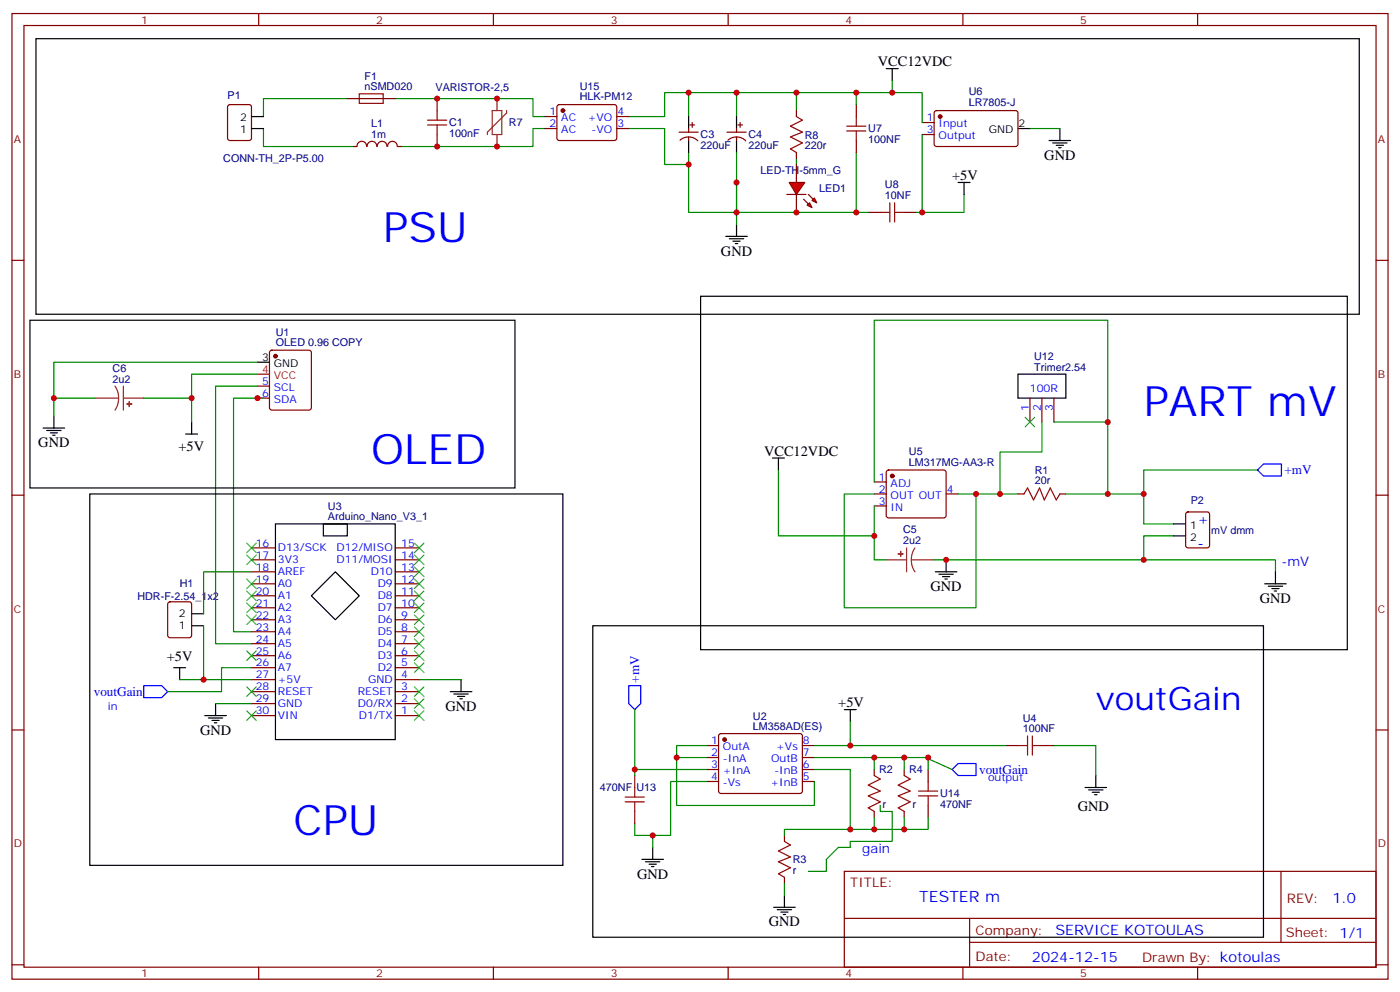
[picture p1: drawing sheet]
<svg xmlns="http://www.w3.org/2000/svg" width="412mm" height="292mm" viewBox="0 0 412 292" stroke-linecap="round" stroke-linejoin="round" font-family="sans-serif">
<g fill="none" stroke="#870000" stroke-width=".35">
<path d="M3.5 4h405.4v284.3h-405.4zM7.1 7.5h398.2v277.3h-398.2zM76.2 4v3.5M145.3 4v3.5M214.5 4v3.5M283.6 4v3.5M352.8 4v3.5M108 43.1a1.41 1.41 0 0 0-1.4-1.5 1.41 1.41 0 0 0-1.4 1.5h-1.1M108.2 43.1a1.41 1.41 0 0 1 1.4-1.5 1.41 1.41 0 0 1 1.4 1.5M111.1 43.1a1.41 1.41 0 0 1 1.5-1.5 1.41 1.41 0 0 1 1.4 1.5M114.2 43.1a1.41 1.41 0 0 1 1.4-1.5 1.41 1.41 0 0 1 1.4 1.5M117.1 43.1h1.1"/>
<path d="M3.5 76.7h3.6M405.3 76.7h3.6M3.5 145.8h3.6M405.3 145.8h3.6M3.5 214.9h3.6M405.3 214.9h3.6M248.7 256.6h156.6v28.2h-156.6zM377.3 256.6v20.9M248.7 270.4h156.5M285.6 277.5h119.6M285.6 270.4v14.1M3.5 284.1h3.6"/>
<path d="M76.2 284.8v3.5M145.3 284.8v3.5M214.5 284.8v3.5M283.6 284.8v3.5M352.8 284.8v3.5M405.3 284.1h3.6"/>
</g>
<path d="M77.6 37.9v5.2h26.5M118.2 43.1h10.6M234.6 46.7v1.7" fill="none" stroke="#008700" stroke-width=".35"/>
<g fill="#f00" stroke="#870000" stroke-width=".35">
<path d="M232.5 53.7h4.6l-2.5 3.6z"/>
<path d="M231.8 57.3h5.6z"/>
</g>
<g fill="#870000" stroke="#870000" stroke-width=".35">
<path d="M238.1 57.3l1.4 1.4z"/>
<path d="M236.7 58.7l1.4 1.4z"/>
</g>
<g fill="#f00" stroke="#870000" stroke-width=".35">
<path d="M239.2 59l.7-.7 .7 1.4z"/>
<path d="M237.8 60.4l.7-.7 .7 1.4z"/>
</g>
<g fill="none" stroke="#870000" stroke-width=".35">
<path d="M67.3 31l.4-.2h5.7l.6 .4 .1 9.5-.5 .6-5.9 .1-.6-.5-.1-9.4zM102.3 29h14.1M128.8 29v3.6M128.8 39.6v3.5M160.5 34.3h3.5M160.5 37.9h3.5M164.3 31l.4-.2 16.5 .1 .5 .6-.1 9.4-.6 .5-16.5-.1-.5-.6v-9.2zM181.7 34.3h3.5M181.7 37.9h3.5M200 38.9h5.7M202.8 37.9v1M203.2 36.8h1.4"/>
<path d="M203.9 36.1v1.4M214.1 38.9h5.7M217 37.9v1M217.3 36.8h1.4M218 36.1v1.4M234.6 32.6v1.7M252.2 30.8v3.5M271.6 39.6h3.6M271.6 36.1h3.6M275.4 32.8l.5-.2h23.5l.5 .7-.1 9.4-.6 .4h-23.6l-.4-.7v-9.1zM200.3 41.3a3.8 3.8 0 0 1 5.3 .2M202.8 40.3v1.1"/>
<path d="M214.4 41.3a3.8 3.8 0 0 1 5.3 .2M217 40.3v1.1M234.6 44.9v1.8M234.6 48.4v5.3M234.6 57.3v5.2M252.2 41.4v3.5M255.8 62.5h3.5M266.3 62.5h3.6M75.8 113.7h3.6M75.8 117.2h3.6M79.6 103.3l.5-.2h10.9l.5 .2 .2 .5v16.3l-.2 .4-.5 .3h-10.9l-.5-.3-.2-.4v-16.3zM303.4 117.2v7.1"/>
<path d="M306.9 117.2v7.1M310.4 117.2v7.1M261.3 138.6l.5-.2h16.2l.5 .2 .2 .5v12.7l-.2 .5-.5 .2h-16.2l-.5-.2-.2-.5v-12.7zM257.5 141.9h3.6M257.5 145.5h3.6M257.5 149h3.6M278.7 145.5h3.5M299.9 145.5h1.7M312.2 145.5h1.8M349.5 150.9l.5-.2h5.6l.7 .5v9.4l-.5 .7h-5.8l-.7-.4-.1-9.5zM49.6 177.4l.5-.2h5.6l.7 .4v9.5l-.4 .6-5.9 .1-.7-.5v-9.4zM74.1 179h7"/>
<path d="M74.1 175.4h7M74.1 171.9h7M74.1 168.4h7M74.1 164.9h7M74.1 161.3h7M116.4 179h7.1M116.4 175.4h7.1M116.4 171.9h7.1M116.4 168.4h7.1M116.4 164.9h7.1M116.4 161.3h7.1M74.1 196.6h7"/>
<path d="M74.1 193.1h7M74.1 189.5h7M74.1 186h7M74.1 182.5h7M116.4 196.6h7.1M116.4 193.1h7.1M116.4 189.5h7.1M116.4 186h7.1M116.4 182.5h7.1M74.1 210.7h7M74.1 207.2h7M74.1 203.7h7"/>
<path d="M74.1 200.1h7M116.4 210.7h7.1M116.4 207.2h7.1M116.4 203.7h7.1M116.4 200.1h7.1M208.1 219.5h3.6M211.9 216.2l.5-.2h23.3l.5 .2 .2 .5-.1 16.5-.6 .4h-23.6l-.4-.7v-16.2zM236.4 219.5h3.5M296.3 219.5h3.6M306.9 219.5h3.5M187 228.4v3.5M187 238.9v3.6"/>
<path d="M208.1 223.1h3.6M208.1 226.6h3.6M208.1 230.1h3.6M236.4 223.1h3.5M236.4 226.6h3.5M236.4 230.1h3.5M257.5 226.6v1.8M257.5 238.9v1.8M266.3 226.6v1.8M266.3 238.9v1.8M273.4 226.6v3.5M273.4 237.2v3.5"/>
<path d="M231.1 246v1.8M231.1 258.3v1.8"/>
</g>
<g fill="none" stroke="#008700" stroke-width=".35">
<path d="M102.3 29h-24.7v5.3M116.4 29h40.6v5.3h3.5M160.5 37.9h-3.5v5.2h-28.2M185.2 37.9h10.6v10.5h7v-3.5M202.8 34.3v-7h14.2v7M202.8 27.3h-7v7h-10.6M217 27.3h17.6v5.3M234.6 27.3h37v8.8M252.2 27.3v3.5M262.8 23.7v3.6M271.6 39.6v22.9h-1.7M303.4 37.9h8.8"/>
<path d="M217 44.9v17.6h-14.2v-14.1M252.2 44.9v17.6h-35.2v-8.8M284 57.3v5.2h-12.4M217 62.5v3.6M252.2 62.5h3.6M15.9 117.2h12.3M42.3 117.2h14.1M75.8 110.2h-19.4v14.1M75.8 106.6h-59.9v15.9M75.8 113.7h-12.3v75.8h10.6M77.6 117.2h-8.8v68.8h5.3M229.3 138.4v19.4h28.2v-8.8"/>
<path d="M306.9 124.3v8.8h-12.3v12.4M310.4 124.3h15.9v21.2M326.3 124.3v-30h-68.8v47.6M370.4 138.4h-33.5v7.1M257.5 145.5h-8.8v33.5h38.8v-33.5h-5.3M257.5 157.8v7.1h3.6M287.5 145.5h12.4M314 145.5h22.9v8.8h8.8M345.7 157.8h-8.8v7.1h-61.7M74.1 168.4h-14.1v12.3M336.9 164.9h38.8v3.5M60 184.3v15.8"/>
<path d="M74.1 196.6h-8.8v7.1h-15.9M52.9 200.1h21.2M63.5 207.2h10.6M123.5 200.1h12.3M187 209v17.6M208.1 219.5h-8.8v3.6h8.8M250.5 212.5v7h-10.6M250.5 219.5h45.8M310.4 219.5h12.4v8.9M199.3 223.1v14.1h40.6v-7.1M208.1 230.1h-10.5v15.9h-10.6v-3.5M208.1 226.6h-21.1v1.8"/>
<path d="M239.9 226.6h10.6v17.6h7v-3.5M239.9 223.1h17.6v3.5M257.5 223.1h15.9v3.5M259.3 237.2v1.7h3.5v8.9h-12.3v1.7h-3.6l-3.5 3.5v3.6h-5.3M266.3 223.1v3.5M273.4 223.1v.3l7.1 3.2M192.3 246v3.5M250.5 244.2h-19.4v1.8M266.3 240.7v3.5M273.4 240.7v3.5h-15.9M231.1 260.1v3.5"/>
</g>
<g fill="none" stroke="#a10000" stroke-width=".35">
<path d="M105.8 27.6h7.1v2.8h-7.1zM125.9 36.8h5.7M125.9 35.4h5.7M128.8 32.6v2.8M128.8 36.8v2.8M234.6 34.3l1.8 1.1-3.6 1.7 3.6 1.8-3.6 1.4 3.6 1.8-3.6 1.8 1.8 1M249.4 37.1h5.7M249.4 38.6h5.7M252.2 34.3v2.8M252.2 38.6v2.8M262.1 59.7v5.7M263.5 59.7v5.7"/>
<path d="M259.3 62.5h2.8M263.5 62.5h2.8M301.6 145.5l1.1-1.8 1.7 3.5 1.8-3.5 1.4 3.5 1.8-3.5 1.7 3.5 1.1-1.7M299.9 219.5h2.8M302.7 216.7v5.7M304.1 219.5h2.8M304.1 216.7v5.7M184.1 234.7h5.7M184.1 236.1h5.7M187 231.9v2.8M187 236.1v2.8M257.5 228.4l1.8 1-3.5 1.8 3.5 1.7-3.5 1.5 3.5 1.7-3.5 1.8 1.7 1"/>
<path d="M266.3 228.4l1.8 1-3.5 1.8 3.5 1.7-3.5 1.5 3.5 1.7-3.5 1.8 1.7 1M270.6 234.4h5.6M270.6 232.9h5.6M273.4 230.1v2.8M273.4 234.4v2.8M231.1 247.8l1.7 1-3.5 1.8 3.5 1.7-3.5 1.5 3.5 1.7-3.5 1.8 1.8 1"/>
</g>
<g fill="none" stroke="#8c2424" stroke-width=".35">
<path d="M145 32.6h2.8v7h-2.8zM146.4 29v3.6M146.4 39.6v3.5M149.2 32.6v.7l-5.6 5.6v.7M28.2 117.2h6.7M33.9 113.7l.8 1.7 .2 1.8M34.9 117.2l-.2 1.9-.8 1.7M36.3 117.2h6M36.3 113.7v7.1M261.1 164.9h6M267.1 161.3v7.1M268.5 164.9l.2 1.8 .8 1.7"/>
<path d="M268.5 164.9h6.7M269.5 161.3l-.8 1.7-.2 1.9"/>
</g>
<g fill="none" stroke="#000" stroke-width=".35">
<path d="M10.6 11.4h389.8v81.1h-389.8zM74.1 37.9h3.5M74.1 34.3h3.5M202.8 34.3v3.6M217 34.3v3.6M261.1 20.2h3.5M262.8 20.2v3.5M299.9 37.9h3.5M312.2 37.9v3.5M202.8 41.4v3.5M217 41.4v3.5M282.2 53.7h3.6"/>
<path d="M284 53.7v3.6M309 41.4h6.4M310.1 42.1h4.2M311.1 42.8h2.2M311.9 43.5h.7M213.8 69.6h6.3M214.8 70.3h4.3M215.9 71h2.1M216.6 71.7h.7M217 66.1v3.5M8.8 94.3h142.9v49.4h-142.9zM206.4 87.2h190.5v104.1h-190.5z"/>
<path d="M75.8 106.6h3.6M299.9 110.2h14.1v7h-14.1zM12.7 126h6.3M13.8 126.8h4.2M14.8 127.5h2.1M15.5 128.2h.7M15.9 122.5v3.5M54.7 127.8h3.5M56.4 124.3v3.5M227.5 134.9h3.6M229.3 134.9v3.5M26.5 145.5h139.3v109.3h-139.3z"/>
<path d="M81.1 154.3h35.3v63.5h-35.3zM95.2 154.3h7.1v3.5h-7.1zM345.7 154.3h3.5M345.7 157.8h3.5M91.7 175.4l7.1-7 7 7-7 7.1zM275.5 168.4h6.4M276.6 169.1h4.2M277.6 169.8h2.2M278.3 170.5h.7M278.7 164.9v3.5M372.5 171.9h6.4M373.6 172.6h4.2"/>
<path d="M374.6 173.3h2.2M375.4 174h.7M375.7 168.4v3.5M51.2 196.6h3.5M52.9 196.6v3.5M56.4 184.3h3.6M56.4 180.7h3.6M174.6 184.3h197.6v91.7h-197.6zM60.3 210.7h6.4M61.4 211.4h4.2M62.4 212.1h2.2M63.1 212.8h.8"/>
<path d="M63.5 207.2v3.5M132.6 203.7h6.4M133.7 204.4h4.2M134.8 205.1h2.1M135.5 205.8h.7M135.8 200.1v3.6M248.7 209h3.5M250.5 209v3.5M319.6 231.9h6.4M320.7 232.6h4.2M321.7 233.3h2.1M322.4 234h.7"/>
<path d="M322.8 228.4v3.5M189.1 253h6.3M190.1 253.8h4.3M191.2 254.5h2.1M191.9 255.2h.7M192.3 249.5v3.5M227.9 267.2h6.3M229 267.9h4.2M230 268.6h2.1M230.7 269.3h.7M231.1 263.6v3.6"/>
</g>
<g fill="#870000" stroke="#870000" stroke-width=".35">
<circle cx="81.1" cy="104.9" r=".53"/>
<circle cx="213.4" cy="217.8" r=".53"/>
<circle cx="276.9" cy="34.3" r=".53"/>
<circle cx="262.8" cy="140.2" r=".53"/>
<circle cx="165.8" cy="32.6" r=".53"/>
</g>
<path d="M75.8 110.2h3.6" fill="none" stroke="#f00" stroke-width=".35"/>
<g fill="#8c2424" stroke="#8c2424" stroke-width=".35">
<path d="M265.3 162.4v1.4z"/>
<path d="M264.6 163.1h1.4z"/>
<path d="M38.1 118.3v1.4z"/>
<path d="M37.4 119h1.4z"/>
</g>
<g fill="none" stroke="#3c3" stroke-width=".35">
<path d="M302 122.9l2.8 2.8M304.8 122.9l-2.8 2.8M72.7 159.9l2.8 2.8M75.5 159.9l-2.8 2.8M122.1 159.9l2.8 2.8M124.9 159.9l-2.8 2.8M72.7 163.4l2.8 2.9M72.7 170.5l2.8 2.8M72.7 174l2.8 2.8M72.7 177.6l2.8 2.8M75.5 163.4l-2.8 2.9M75.5 170.5l-2.8 2.8"/>
<path d="M75.5 174l-2.8 2.8M75.5 177.6l-2.8 2.8M122.1 177.6l2.8 2.8M122.1 174l2.8 2.8M122.1 170.5l2.8 2.8M122.1 167l2.8 2.8M122.1 163.4l2.8 2.9M124.9 177.6l-2.8 2.8M124.9 174l-2.8 2.8M124.9 170.5l-2.8 2.8M124.9 167l-2.8 2.8M124.9 163.4l-2.8 2.9"/>
<path d="M72.7 181.1l2.8 2.8M72.7 191.7l2.8 2.8M75.5 181.1l-2.8 2.8M75.5 191.7l-2.8 2.8M122.1 195.2l2.8 2.8M122.1 191.7l2.8 2.8M122.1 188.1l2.8 2.9M122.1 184.6l2.8 2.8M122.1 181.1l2.8 2.8M124.9 195.2l-2.8 2.8M124.9 191.7l-2.8 2.8M124.9 188.1l-2.8 2.9"/>
<path d="M124.9 184.6l-2.8 2.8M124.9 181.1l-2.8 2.8M72.7 209.3l2.8 2.8M72.7 202.2l2.8 2.9M75.5 209.3l-2.8 2.8M75.5 202.2l-2.8 2.9M122.1 202.2l2.8 2.9M122.1 205.8l2.8 2.8M122.1 209.3l2.8 2.8M124.9 202.2l-2.8 2.9M124.9 205.8l-2.8 2.8M124.9 209.3l-2.8 2.8"/>
</g>
<path d="M370.4 138.4l1.8-1.8h5.3v3.6h-5.3zM42.3 201.9h5.3l1.8 1.8-1.8 1.7h-5.3zM185.2 201.9h3.5v5.3l-1.7 1.8-1.8-1.8zM282.2 224.8h5.3v3.6h-5.3l-1.7-1.8z" fill="none" stroke="#00f" stroke-width=".35"/>
<g fill="#c00">
<circle cx="217" cy="27.3" r=".88"/>
<circle cx="202.8" cy="48.4" r=".88"/>
<circle cx="217" cy="53.7" r=".88"/>
<circle cx="217" cy="62.5" r=".88"/>
<circle cx="202.8" cy="27.3" r=".88"/>
<circle cx="234.6" cy="27.3" r=".88"/>
<circle cx="252.2" cy="27.3" r=".88"/>
<circle cx="234.6" cy="62.5" r=".88"/>
<circle cx="252.2" cy="62.5" r=".88"/>
<circle cx="271.6" cy="62.5" r=".88"/>
<circle cx="60" cy="200.1" r=".88"/>
<circle cx="75.8" cy="117.2" r=".88"/>
<circle cx="250.5" cy="219.5" r=".88"/>
<circle cx="287.5" cy="145.5" r=".88"/>
<circle cx="326.3" cy="145.5" r=".88"/>
<circle cx="294.6" cy="145.5" r=".88"/>
<circle cx="326.3" cy="124.3" r=".88"/>
<circle cx="257.5" cy="157.8" r=".88"/>
<circle cx="278.7" cy="164.9" r=".88"/>
<circle cx="56.4" cy="117.2" r=".88"/>
<circle cx="15.9" cy="117.2" r=".88"/>
<circle cx="192.3" cy="246" r=".88"/>
<circle cx="336.9" cy="145.5" r=".88"/>
<circle cx="187" cy="226.6" r=".88"/>
<circle cx="336.9" cy="164.9" r=".88"/>
<circle cx="257.5" cy="223.1" r=".88"/>
<circle cx="257.5" cy="244.2" r=".88"/>
<circle cx="199.3" cy="223.1" r=".88"/>
<circle cx="250.5" cy="244.2" r=".88"/>
<circle cx="273.4" cy="223.1" r=".88"/>
<circle cx="266.3" cy="244.2" r=".88"/>
<circle cx="266.3" cy="223.1" r=".88"/>
<circle cx="146.4" cy="43.1" r=".88"/>
<circle cx="146.4" cy="29" r=".88"/>
<circle cx="128.8" cy="43.1" r=".88"/>
<circle cx="128.8" cy="29" r=".88"/>
<circle cx="262.8" cy="27.3" r=".88"/>
</g>
<g font-size="12.3" fill="#00f">
<text x="112.9" y="71.4">PSU</text>
<text x="336.9" y="122.5">PART mV</text>
<text x="109.4" y="136.6">OLED</text>
<text x="86.4" y="246">CPU</text>
</g>
<text font-size="9.5" fill="#00f" x="322.8" y="209">voutGain</text>
<text font-size="4.6" fill="#00f" x="270.8" y="265.6">TESTER m</text>
<g font-size="4.2">
<text x="258.6" y="19.5">VCC12VDC</text>
<text x="307.6" y="47">GND</text>
<text x="280.5" y="53">+5V</text>
<text x="212.4" y="75.2">GND</text>
<text x="11.3" y="131.7">GND</text>
<text x="52.6" y="132.8">+5V</text>
<text x="225.1" y="134.2">VCC12VDC</text>
<text x="274.1" y="174">GND</text>
<text x="371.1" y="177.6">GND</text>
<text x="49.1" y="194.6">+5V</text>
<text x="131.2" y="209.3">GND</text>
<text x="246.9" y="208.2">+5V</text>
<text x="58.9" y="216.4">GND</text>
<text x="317.5" y="238.9">GND</text>
<text x="187.7" y="258.7">GND</text>
<text x="226.5" y="272.8">GND</text>
</g>
<g font-size="4.2" fill="#00f">
<text x="352.8" y="154.3">+</text>
<text x="352.8" y="161.3">-</text>
<text x="392.5" y="265.8">1.0</text>
<text x="310.9" y="275.4">SERVICE KOTOULAS</text>
<text x="304" y="283.2">2024-12-15</text>
</g>
<g font-size="3.9" fill="#00f">
<text x="378.4" y="139.7">+mV</text>
<text x="377.5" y="166.6">-mV</text>
<text x="188.2" y="201" transform="rotate(-90 188.2 201)">+mV</text>
<text x="27.6" y="204.9">voutGain</text>
<text x="288.4" y="227.9">voutGain</text>
<text x="254" y="251.3">gain</text>
</g>
<g font-size="3.9" fill="#800">
<text x="250.5" y="261.2">TITLE:</text>
<text x="379.1" y="265.8">REV:</text>
<text x="287.4" y="275.4">Company:</text>
<text x="378.7" y="276">Sheet: 1/1</text>
<text x="287.4" y="283">Date:</text>
<text x="336.4" y="283.1">Drawn By: kotoulas</text>
</g>
<g font-size="3.2" fill="#800">
<text x="41.6" y="7">1</text>
<text x="110.8" y="7">2</text>
<text x="179.9" y="7">3</text>
<text x="249.1" y="7">4</text>
<text x="318.2" y="7">5</text>
<text x="4.1" y="42.1">A</text>
<text x="405.9" y="42.1">A</text>
<text x="4.1" y="111.2">B</text>
<text x="405.9" y="111.2">B</text>
<text x="4.1" y="180.4">C</text>
<text x="405.9" y="180.4">C</text>
<text x="4.1" y="249.5">D</text>
<text x="405.9" y="249.5">D</text>
<text x="41.6" y="287.8">1</text>
<text x="110.8" y="287.8">2</text>
<text x="179.9" y="287.8">3</text>
<text x="249.1" y="287.8">4</text>
<text x="318.2" y="287.8">5</text>
</g>
<g font-size="3.2" fill="#000080">
<text x="107.4" y="23.5">F1</text>
<text x="67" y="29">P1</text>
<text x="107.4" y="26.6">nSMD020</text>
<text x="128.3" y="26.7">VARISTOR-2,5</text>
<text x="170.8" y="29.6">HLK-PM12</text>
<text x="170.8" y="26.4">U15</text>
<text x="285.4" y="28.1">U6</text>
<text x="285.4" y="31.3">LR7805-J</text>
<text x="109.3" y="40.6">1m</text>
<text x="109.3" y="37.4">L1</text>
<text x="132.3" y="40.4">100nF</text>
<text x="132.3" y="37.2">C1</text>
<text x="149.9" y="37.2">R7</text>
<text x="206.4" y="40.8">C3</text>
<text x="220.5" y="40.8">C4</text>
<text x="237.1" y="40.8">R8</text>
<text x="255.8" y="39">U7</text>
<text x="65.8" y="47.7">CONN-TH_2P-P5.00</text>
<text x="206.4" y="44">220uF</text>
<text x="220.5" y="44">220uF</text>
<text x="237.1" y="43.9">220r</text>
<text x="255.8" y="42.2">100NF</text>
<text x="224" y="51.4">LED-TH-5mm_G</text>
<text x="241.3" y="56.6">LED1</text>
<text x="260.7" y="58.7">10NF</text>
<text x="260.7" y="55.4">U8</text>
<text x="81.3" y="101.8">OLED 0.96 COPY</text>
<text x="81.3" y="98.8">U1</text>
<text x="304.6" y="106.1">U12</text>
<text x="33.2" y="112.6">2u2</text>
<text x="33.2" y="109.6">C6</text>
<text x="304.6" y="109.1">Trimer2.54</text>
<text x="267.7" y="137.1">LM317MG-AA3-R</text>
<text x="267.7" y="133.9">U5</text>
<text x="304.8" y="142.6">20r</text>
<text x="304.8" y="139.6">R1</text>
<text x="350.8" y="148.4">P2</text>
<text x="96.6" y="153.2">Arduino_Nano_V3_1</text>
<text x="96.6" y="150.1">U3</text>
<text x="266" y="160.3">2u2</text>
<text x="266" y="157.1">C5</text>
<text x="356.8" y="157.2">mV dmm</text>
<text x="52.9" y="172.9">H1</text>
<text x="40.5" y="176.6">HDR-F-2.54_1x2</text>
<text x="221.8" y="214.9">LM358AD(ES)</text>
<text x="221.8" y="212">U2</text>
<text x="301.3" y="215.7">100NF</text>
<text x="301.3" y="212.5">U4</text>
<text x="258.9" y="227.7">R2</text>
<text x="267.8" y="227.7">R4</text>
<text x="176.7" y="233">470NF</text>
<text x="187.5" y="233">U13</text>
<text x="260" y="238">r</text>
<text x="268.8" y="238">r</text>
<text x="276.9" y="238">470NF</text>
<text x="276.9" y="234.8">U14</text>
<text x="233.5" y="257.4">r</text>
<text x="233.5" y="254.2">R3</text>
</g>
<g font-size="3.2">
<text x="70.8" y="35.7">2</text>
<text x="70.8" y="39.3">1</text>
<text x="291.3" y="39.3">GND</text>
<text x="300" y="37.5">2</text>
<text x="77.2" y="106.3">3</text>
<text x="80.7" y="108.1">GND</text>
<text x="350.6" y="155.7">1</text>
<text x="350.6" y="159.2">2</text>
<text x="52.7" y="185.3">1</text>
<text x="52.7" y="181.8">2</text>
</g>
<g font-size="3.2" fill="#00f">
<text x="161.9" y="34">1</text>
<text x="165.3" y="35.7">AC</text>
<text x="173.1" y="35.7">+VO</text>
<text x="181.9" y="34">4</text>
<text x="273" y="35.7">1</text>
<text x="161.9" y="37.5">2</text>
<text x="165.3" y="39.3">AC</text>
<text x="174.3" y="39.3">-VO</text>
<text x="181.9" y="37.5">3</text>
<text x="273" y="39.3">3</text>
<text x="276.5" y="41">Output</text>
<text x="276.5" y="37.5">Input</text>
<text x="77.2" y="113.3">5</text>
<text x="77.2" y="116.9">6</text>
<text x="80.7" y="115.1">SCL</text>
<text x="80.7" y="118.6">SDA</text>
<text x="303.4" y="115.5">100R</text>
<text x="303" y="121" transform="rotate(-90 303 121)">1</text>
<text x="306.6" y="121" transform="rotate(-90 306.6 121)">2</text>
<text x="310.1" y="121" transform="rotate(-90 310.1 121)">3</text>
<text x="258.9" y="141.6">1</text>
<text x="262.4" y="143.3">ADJ</text>
<text x="258.9" y="145.1">2</text>
<text x="258.9" y="148.6">3</text>
<text x="262.4" y="146.9">OUT OUT</text>
<text x="278.9" y="145.1">4</text>
<text x="262.4" y="150.4">IN</text>
<text x="75.3" y="161">16</text>
<text x="118.2" y="161">15</text>
<text x="75.3" y="164.5">17</text>
<text x="81.8" y="165.9">3V3</text>
<text x="81.8" y="162.4">D13/SCK</text>
<text x="99.1" y="165.9">D11/MOSI</text>
<text x="99.1" y="162.4">D12/MISO</text>
<text x="118.2" y="164.5">14</text>
<text x="75.3" y="171.6">19</text>
<text x="75.3" y="168">18</text>
<text x="81.8" y="173">A0</text>
<text x="81.8" y="169.4">AREF</text>
<text x="109.2" y="169.4">D10</text>
<text x="111.3" y="173">D9</text>
<text x="118.2" y="171.6">12</text>
<text x="118.2" y="168">13</text>
<text x="75.3" y="178.6">21</text>
<text x="75.3" y="175.1">20</text>
<text x="81.8" y="176.5">A1</text>
<text x="111.3" y="176.5">D8</text>
<text x="118.2" y="178.6">10</text>
<text x="118.2" y="175.1">11</text>
<text x="75.3" y="185.7">23</text>
<text x="75.3" y="182.1">22</text>
<text x="81.8" y="183.6">A3</text>
<text x="81.8" y="180">A2</text>
<text x="111.3" y="183.6">D6</text>
<text x="111.3" y="180">D7</text>
<text x="118.2" y="185.7">8</text>
<text x="118.2" y="182.1">9</text>
<text x="75.3" y="189.2">24</text>
<text x="81.8" y="190.6">A5</text>
<text x="81.8" y="187.1">A4</text>
<text x="111.3" y="190.6">D4</text>
<text x="111.3" y="187.1">D5</text>
<text x="118.2" y="189.2">7</text>
<text x="75.3" y="196.3">26</text>
<text x="75.3" y="192.7">25</text>
<text x="81.8" y="197.7">A7</text>
<text x="81.8" y="194.1">A6</text>
<text x="111.3" y="197.7">D2</text>
<text x="111.3" y="194.1">D3</text>
<text x="118.2" y="196.3">5</text>
<text x="118.2" y="192.7">6</text>
<text x="75.3" y="203.3">28</text>
<text x="75.3" y="199.8">27</text>
<text x="81.8" y="201.2">+5V</text>
<text x="108.4" y="201.2">GND</text>
<text x="118.2" y="203.3">3</text>
<text x="118.2" y="199.8">4</text>
<text x="31.7" y="209">in</text>
<text x="75.3" y="206.8">29</text>
<text x="81.8" y="208.2">GND</text>
<text x="81.8" y="204.7">RESET</text>
<text x="105.4" y="204.7">RESET</text>
<text x="105.4" y="208.2">D0/RX</text>
<text x="118.2" y="206.8">2</text>
<text x="75.3" y="210.4">30</text>
<text x="81.8" y="211.8">VIN</text>
<text x="105.7" y="211.8">D1/TX</text>
<text x="118.2" y="210.4">1</text>
<text x="209.5" y="219.2">1</text>
<text x="213" y="220.9">OutA</text>
<text x="228.6" y="220.9">+Vs</text>
<text x="236.5" y="219.2">8</text>
<text x="209.5" y="222.7">2</text>
<text x="209.5" y="226.2">3</text>
<text x="213" y="224.5">-InA</text>
<text x="227.1" y="224.5">OutB</text>
<text x="236.5" y="226.2">6</text>
<text x="236.5" y="222.7">7</text>
<text x="209.5" y="229.8">4</text>
<text x="213" y="228">+InA</text>
<text x="213" y="231.5">-Vs</text>
<text x="226.9" y="231.5">+InB</text>
<text x="228.1" y="228">-InB</text>
<text x="236.5" y="229.8">5</text>
<text x="291" y="230.1">output</text>
</g>
<g font-size="3.2" fill="#f00">
<text x="77.2" y="109.8">4</text>
<text x="80.7" y="111.6">VCC</text>
</g>
</svg>
